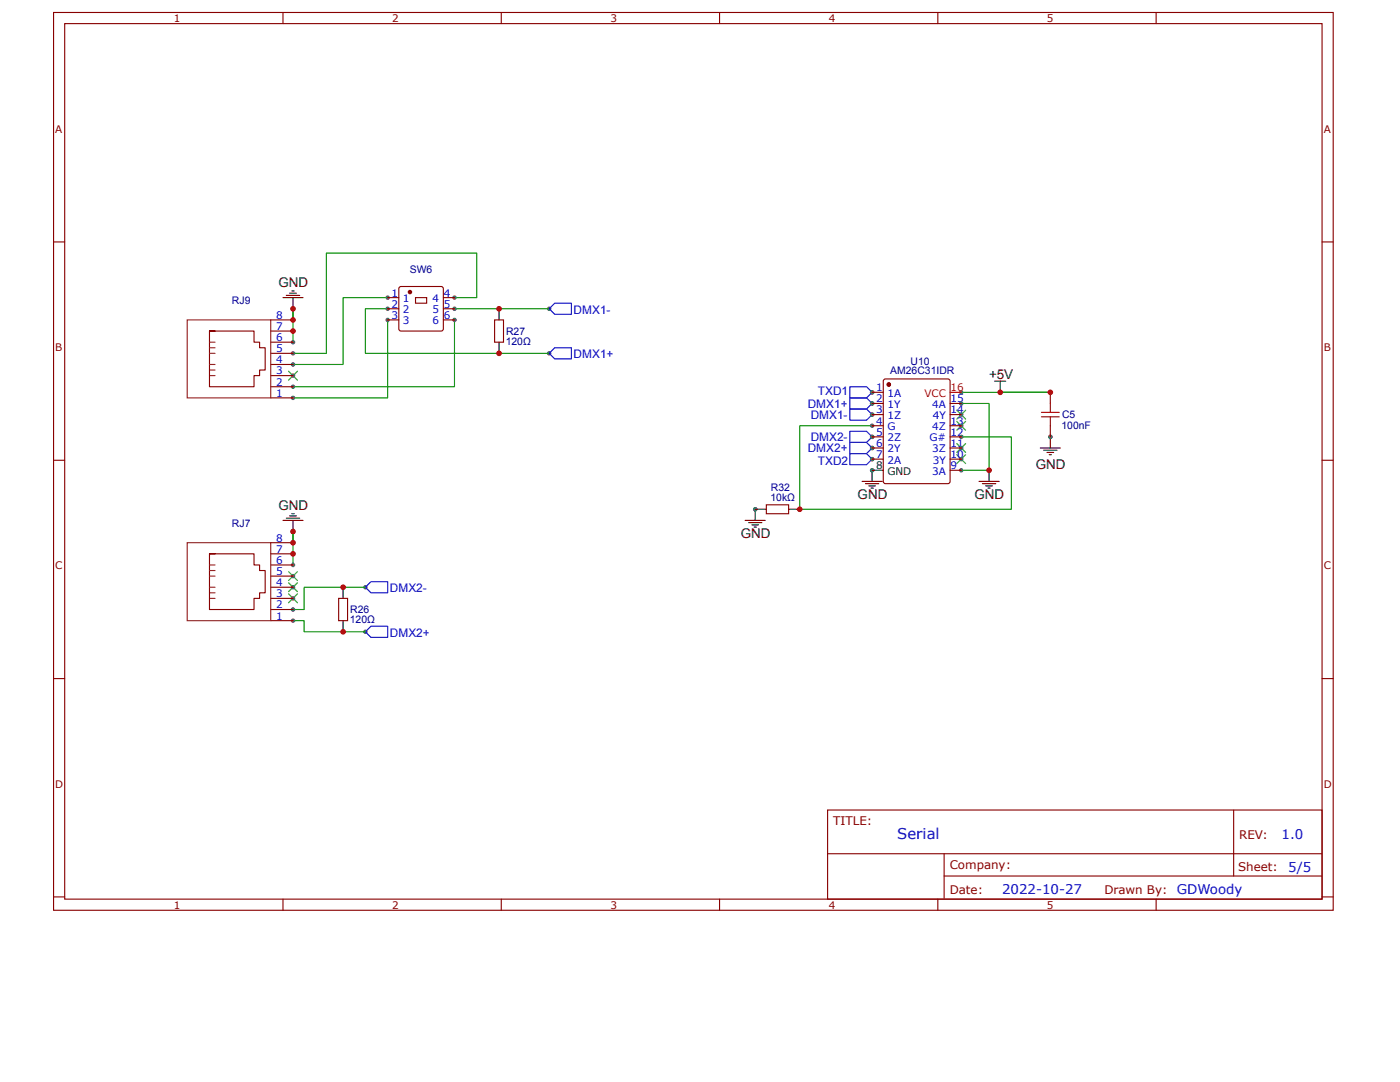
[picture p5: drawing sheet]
<svg xmlns="http://www.w3.org/2000/svg" width="279mm" height="216mm" viewBox="0 0 279 216" stroke-linecap="round" stroke-linejoin="round" font-family="sans-serif">
<g fill="none" stroke="#800" stroke-width=".22">
<path d="M10.7 2.5h255.4v179.1h-255.4zM12.9 4.7h250.9v174.7h-250.9zM56.5 2.5v2.2M100 2.5v2.2M143.6 2.5v2.2M187.2 2.5v2.2M230.7 2.5v2.2M10.7 48.3h2.2M263.8 48.3h2.3M10.7 91.8h2.2M263.8 91.8h2.3M10.7 135.4h2.2"/>
<path d="M263.8 135.4h2.3M10.7 179h2.2M56.5 179.4v2.2M100 179.4v2.2M143.6 179.4v2.2M165.2 161.6h98.6v17.8h-98.6zM165.2 170.4h98.6M187.2 179.4v2.2M188.4 174.8h75.4M188.4 170.4v8.8M230.7 179.4v2.2M246.2 161.6v13.2"/>
<path d="M263.8 179h2.3"/>
</g>
<circle cx="174.1" cy="78.3" r=".44" fill="#4f4f4f"/>
<path d="M169.6 77.2h3.3l1.2 1.1-1.2 1.1h-3.3z" fill="none" stroke="#00f" stroke-width=".22"/>
<circle cx="174.1" cy="91.6" r=".44" fill="#4f4f4f"/>
<path d="M169.6 90.5h3.3l1.2 1.1-1.2 1.1h-3.3z" fill="none" stroke="#00f" stroke-width=".22"/>
<circle cx="174.1" cy="80.5" r=".44" fill="#4f4f4f"/>
<path d="M169.6 79.4h3.3l1.2 1.1-1.2 1.1h-3.3z" fill="none" stroke="#00f" stroke-width=".22"/>
<circle cx="174.1" cy="82.7" r=".44" fill="#4f4f4f"/>
<path d="M169.6 81.6h3.3l1.2 1.1-1.2 1.1h-3.3z" fill="none" stroke="#00f" stroke-width=".22"/>
<circle cx="174.1" cy="87.2" r=".44" fill="#4f4f4f"/>
<path d="M169.6 86.1h3.3l1.2 1.1-1.2 1.1h-3.3z" fill="none" stroke="#00f" stroke-width=".22"/>
<circle cx="174.1" cy="89.4" r=".44" fill="#4f4f4f"/>
<path d="M169.6 88.3h3.3l1.2 1.1-1.2 1.1h-3.3z" fill="none" stroke="#00f" stroke-width=".22"/>
<circle cx="109.6" cy="70.5" r=".44" fill="#4f4f4f"/>
<path d="M110.7 69.4h3.3v2.2h-3.3l-1.1-1.1z" fill="none" stroke="#00f" stroke-width=".22"/>
<circle cx="109.6" cy="61.6" r=".44" fill="#4f4f4f"/>
<path d="M109.6 61.6l1.1-1.1h3.3v2.2h-3.3z" fill="none" stroke="#00f" stroke-width=".22"/>
<circle cx="72.9" cy="126.1" r=".44" fill="#4f4f4f"/>
<path d="M72.9 126.1l1.1-1.1h3.4v2.2h-3.4z" fill="none" stroke="#00f" stroke-width=".22"/>
<circle cx="72.9" cy="117.2" r=".44" fill="#4f4f4f"/>
<path d="M72.9 117.2l1.1-1.1h3.4v2.2h-3.4z" fill="none" stroke="#00f" stroke-width=".22"/>
<path d="M58.5 61.6v6.7" fill="none" stroke="#080" stroke-width=".22"/>
<circle cx="58.5" cy="61.6" r=".44" fill="#4f4f4f"/>
<path d="M56.5 59.4h4M57.1 58.9h2.7M57.8 58.5h1.3M58.3 58.1h.4M58.5 59.4v2.2" fill="none" stroke="#000" stroke-width=".22"/>
<path d="M58.5 61.6v2.2M77.4 61.6h-4.5v8.9h36.7M90.7 61.6h18.9M58.5 106.1v2.2M72.9 117.2h-12.2v4.4h-2.2M58.5 123.8h2.2v2.3h12.2" fill="none" stroke="#080" stroke-width=".22"/>
<g fill="#000">
<path d="M57.6 74.1l1.8 1.7zM59.4 74.1l-1.8 1.7z"/>
<path d="M57.6 114.1l1.8 1.7zM59.4 114.1l-1.8 1.7z"/>
<path d="M57.6 116.3l1.8 1.8zM59.4 116.3l-1.8 1.8z"/>
<path d="M57.6 118.5l1.8 1.8zM57.6 120.3l1.8-1.8z"/>
</g>
<path d="M57.6 74.1l1.8 1.7M59.4 74.1l-1.8 1.7M57.6 114.1l1.8 1.7M57.6 116.3l1.8 1.8M57.6 118.5l1.8 1.8M59.4 114.1l-1.8 1.7M59.4 116.3l-1.8 1.8M59.4 118.5l-1.8 1.8" fill="none" stroke="#3c3" stroke-width=".22"/>
<circle cx="58.5" cy="106.1" r=".44" fill="#4f4f4f"/>
<path d="M56.5 103.8h4M57.1 103.4h2.7M57.8 103h1.3M58.3 102.5h.4M58.5 103.8v2.3" fill="none" stroke="#000" stroke-width=".22"/>
<path d="M58.5 106.1v6.6" fill="none" stroke="#080" stroke-width=".22"/>
<circle cx="174.1" cy="93.8" r=".44" fill="#4f4f4f"/>
<path d="M172.1 96.1h4M172.7 96.5h2.7M173.4 97h1.3M173.8 97.4h.5M174.1 93.8v2.3" fill="none" stroke="#000" stroke-width=".22"/>
<path d="M199.6 78.3h10M174.1 85h-14.5v16.6h42.2v-14.4h-10" fill="none" stroke="#080" stroke-width=".22"/>
<circle cx="209.6" cy="87.2" r=".44" fill="#4f4f4f"/>
<path d="M207.6 89.4h4M208.3 89.8h2.6M208.9 90.3h1.4M209.4 90.7h.4M209.6 87.2v2.2" fill="none" stroke="#000" stroke-width=".22"/>
<circle cx="199.6" cy="78.3" r=".44" fill="#4f4f4f"/>
<path d="M198.5 76.1h2.2M199.6 76.1v2.2" fill="none" stroke="#000" stroke-width=".22"/>
<path d="M191.8 78.3h17.8M191.8 80.5h5.6v13.3h-5.6" fill="none" stroke="#080" stroke-width=".22"/>
<circle cx="197.4" cy="93.8" r=".44" fill="#4f4f4f"/>
<path d="M195.4 96.1h4M196.1 96.5h2.6M196.7 97h1.4M197.2 97.4h.4M197.4 93.8v2.3" fill="none" stroke="#000" stroke-width=".22"/>
<g fill="#000">
<path d="M190.9 81.8l1.8 1.8zM190.9 83.6l1.8-1.8z"/>
<path d="M190.9 84.1l1.8 1.7zM192.7 84.1l-1.8 1.7z"/>
<path d="M190.9 88.5l1.8 1.8zM192.7 88.5l-1.8 1.8z"/>
<path d="M190.9 90.7l1.8 1.8zM192.7 90.7l-1.8 1.8z"/>
</g>
<path d="M190.9 81.8l1.8 1.8M190.9 84.1l1.8 1.7M190.9 88.5l1.8 1.8M190.9 90.7l1.8 1.8M192.7 81.8l-1.8 1.8M192.7 84.1l-1.8 1.7M192.7 88.5l-1.8 1.8M192.7 90.7l-1.8 1.8" fill="none" stroke="#3c3" stroke-width=".22"/>
<circle cx="150.7" cy="101.6" r=".44" fill="#4f4f4f"/>
<path d="M148.7 103.8h4M149.4 104.3h2.6M150 104.7h1.4M150.5 105.2h.4M150.7 101.6v2.2" fill="none" stroke="#000" stroke-width=".22"/>
<path d="M77.4 59.4h-8.9v13.3h-10M90.7 59.4h4.4v-8.9h-30v20h-6.6M77.4 63.8v15.6h-18.9M90.7 63.8v13.4h-32.2" fill="none" stroke="#080" stroke-width=".22"/>
<path d="M207.8 82.3h3.6" fill="none" stroke="#a00000" stroke-width=".22"/>
<circle cx="209.6" cy="78.3" r=".44" fill="#4f4f4f"/>
<path d="M209.6 78.3v2.2" fill="none" stroke="#800" stroke-width=".22"/>
<path d="M207.8 83.2h3.6M209.6 83.2v1.8" fill="none" stroke="#a00000" stroke-width=".22"/>
<circle cx="209.6" cy="87.2" r=".44" fill="#4f4f4f"/>
<path d="M209.6 85v2.2" fill="none" stroke="#800" stroke-width=".22"/>
<path d="M209.6 80.5v1.8" fill="none" stroke="#a00000" stroke-width=".22"/>
<circle cx="68.5" cy="126.1" r=".44" fill="#4f4f4f"/>
<path d="M68.5 123.8v2.3" fill="none" stroke="#000" stroke-width=".22"/>
<circle cx="68.5" cy="117.2" r=".44" fill="#4f4f4f"/>
<path d="M68.5 117.2v2.2" fill="none" stroke="#000" stroke-width=".22"/>
<path d="M67.6 119.4h1.8v4.4h-1.8z" fill="none" stroke="#800" stroke-width=".22"/>
<circle cx="99.6" cy="70.5" r=".44" fill="#4f4f4f"/>
<path d="M99.6 68.3v2.2" fill="none" stroke="#000" stroke-width=".22"/>
<circle cx="99.6" cy="61.6" r=".44" fill="#4f4f4f"/>
<path d="M99.6 61.6v2.2" fill="none" stroke="#000" stroke-width=".22"/>
<path d="M98.7 63.8h1.8v4.5h-1.8z" fill="none" stroke="#800" stroke-width=".22"/>
<circle cx="159.6" cy="101.6" r=".44" fill="#4f4f4f"/>
<path d="M157.4 101.6h2.2" fill="none" stroke="#000" stroke-width=".22"/>
<circle cx="150.7" cy="101.6" r=".44" fill="#4f4f4f"/>
<path d="M150.7 101.6h2.2" fill="none" stroke="#000" stroke-width=".22"/>
<path d="M152.9 100.7h4.5v1.8h-4.5z" fill="none" stroke="#800" stroke-width=".22"/>
<circle cx="177.4" cy="76.7" r=".33" fill="#800"/>
<g fill="none" stroke="#800" stroke-width=".22">
<path d="M176.5 75.7l12.7-.1 .4 .2v20.3l-.2 .3-12.7 .1-.4-.2v-20.2z"/>
<circle cx="177.4" cy="76.7" r=".33"/>
</g>
<circle cx="177.4" cy="76.7" r=".33" fill="#800"/>
<circle cx="177.4" cy="76.7" r=".33" fill="none" stroke="#800" stroke-width=".22"/>
<circle cx="174.1" cy="78.3" r=".44" fill="#4f4f4f"/>
<path d="M174.1 78.3h2.2" fill="none" stroke="#800" stroke-width=".22"/>
<circle cx="174.1" cy="80.5" r=".44" fill="#4f4f4f"/>
<path d="M174.1 80.5h2.2" fill="none" stroke="#800" stroke-width=".22"/>
<circle cx="174.1" cy="82.7" r=".44" fill="#4f4f4f"/>
<path d="M174.1 82.7h2.2" fill="none" stroke="#800" stroke-width=".22"/>
<circle cx="174.1" cy="84.9" r=".44" fill="#4f4f4f"/>
<path d="M174.1 85h2.2" fill="none" stroke="#800" stroke-width=".22"/>
<circle cx="174.1" cy="87.2" r=".44" fill="#4f4f4f"/>
<path d="M174.1 87.2h2.2" fill="none" stroke="#800" stroke-width=".22"/>
<circle cx="174.1" cy="89.4" r=".44" fill="#4f4f4f"/>
<path d="M174.1 89.4h2.2" fill="none" stroke="#800" stroke-width=".22"/>
<circle cx="174.1" cy="91.6" r=".44" fill="#4f4f4f"/>
<path d="M174.1 91.6h2.2" fill="none" stroke="#800" stroke-width=".22"/>
<circle cx="174.1" cy="93.8" r=".44" fill="#4f4f4f"/>
<path d="M174.1 93.8h2.2" fill="none" stroke="#000" stroke-width=".22"/>
<circle cx="191.8" cy="93.8" r=".44" fill="#4f4f4f"/>
<path d="M189.6 93.8h2.2" fill="none" stroke="#800" stroke-width=".22"/>
<circle cx="191.8" cy="91.6" r=".44" fill="#4f4f4f"/>
<path d="M189.6 91.6h2.2" fill="none" stroke="#800" stroke-width=".22"/>
<circle cx="191.8" cy="89.4" r=".44" fill="#4f4f4f"/>
<path d="M189.6 89.4h2.2" fill="none" stroke="#800" stroke-width=".22"/>
<circle cx="191.8" cy="87.2" r=".44" fill="#4f4f4f"/>
<path d="M189.6 87.2h2.2" fill="none" stroke="#800" stroke-width=".22"/>
<circle cx="191.8" cy="84.9" r=".44" fill="#4f4f4f"/>
<path d="M189.6 85h2.2" fill="none" stroke="#800" stroke-width=".22"/>
<circle cx="191.8" cy="82.7" r=".44" fill="#4f4f4f"/>
<path d="M189.6 82.7h2.2" fill="none" stroke="#800" stroke-width=".22"/>
<circle cx="191.8" cy="80.5" r=".44" fill="#4f4f4f"/>
<path d="M189.6 80.5h2.2" fill="none" stroke="#800" stroke-width=".22"/>
<circle cx="191.8" cy="78.3" r=".44" fill="#4f4f4f"/>
<path d="M189.6 78.3h2.2" fill="none" stroke="#f00" stroke-width=".22"/>
<path d="M82.9 59.4h2.2v1.1h-2.2z" fill="none" stroke="#800" stroke-width=".22"/>
<circle cx="90.7" cy="63.8" r=".44" fill="#4f4f4f"/>
<path d="M88.5 63.8h2.2" fill="none" stroke="#800" stroke-width=".22"/>
<circle cx="90.7" cy="61.6" r=".44" fill="#4f4f4f"/>
<path d="M88.5 61.6h2.2" fill="none" stroke="#800" stroke-width=".22"/>
<circle cx="90.7" cy="59.4" r=".44" fill="#4f4f4f"/>
<path d="M88.5 59.4h2.2" fill="none" stroke="#800" stroke-width=".22"/>
<circle cx="77.4" cy="63.8" r=".44" fill="#4f4f4f"/>
<path d="M77.4 63.8h2.2" fill="none" stroke="#800" stroke-width=".22"/>
<circle cx="77.4" cy="61.6" r=".44" fill="#4f4f4f"/>
<path d="M77.4 61.6h2.2" fill="none" stroke="#800" stroke-width=".22"/>
<circle cx="77.4" cy="59.4" r=".44" fill="#4f4f4f"/>
<path d="M77.4 59.4h2.2" fill="none" stroke="#800" stroke-width=".22"/>
<circle cx="81.8" cy="58.3" r=".33" fill="#800"/>
<g fill="none" stroke="#800" stroke-width=".22">
<path d="M79.8 57.2h8.2l.4 .2 .1 8.2-.2 .4-8.3 .1-.3-.3-.1-8.2z"/>
<circle cx="81.8" cy="58.3" r=".33"/>
</g>
<path d="M41.8 119.4h1.1M41.8 118.3h1.1" fill="none" stroke="#8d2323" stroke-width=".22"/>
<circle cx="58.5" cy="112.7" r=".44" fill="#4f4f4f"/>
<path d="M54 112.7h4.5" fill="none" stroke="#800" stroke-width=".22"/>
<circle cx="58.5" cy="115" r=".44" fill="#4f4f4f"/>
<path d="M54 115h4.5" fill="none" stroke="#800" stroke-width=".22"/>
<circle cx="58.5" cy="117.2" r=".44" fill="#4f4f4f"/>
<path d="M54 117.2h4.5" fill="none" stroke="#800" stroke-width=".22"/>
<circle cx="58.5" cy="119.4" r=".44" fill="#4f4f4f"/>
<path d="M54 119.4h4.5" fill="none" stroke="#800" stroke-width=".22"/>
<circle cx="58.5" cy="121.6" r=".44" fill="#4f4f4f"/>
<path d="M54 121.6h4.5" fill="none" stroke="#800" stroke-width=".22"/>
<circle cx="58.5" cy="123.8" r=".44" fill="#4f4f4f"/>
<path d="M41.8 110.5v11.1h8.9v-2.2h1.1v-1.1h1.1v-4.5h-1.1v-1.1h-1.1v-2.2h-8.9h1.1M54 123.8h4.5" fill="none" stroke="#800" stroke-width=".22"/>
<path d="M37.4 108.3h16.6v15.5h-16.6zM41.8 117.2h1.1M41.8 115h1.1M41.8 113.8h1.1M41.8 112.7h1.1" fill="none" stroke="#8d2323" stroke-width=".22"/>
<circle cx="58.5" cy="110.5" r=".44" fill="#4f4f4f"/>
<path d="M54 110.5h4.5" fill="none" stroke="#800" stroke-width=".22"/>
<circle cx="58.5" cy="108.3" r=".44" fill="#4f4f4f"/>
<path d="M54 108.3h4.5" fill="none" stroke="#800" stroke-width=".22"/>
<path d="M41.8 74.9h1.1M41.8 73.8h1.1" fill="none" stroke="#8d2323" stroke-width=".22"/>
<circle cx="58.5" cy="68.3" r=".44" fill="#4f4f4f"/>
<path d="M54 68.3h4.5" fill="none" stroke="#800" stroke-width=".22"/>
<circle cx="58.5" cy="70.5" r=".44" fill="#4f4f4f"/>
<path d="M54 70.5h4.5" fill="none" stroke="#800" stroke-width=".22"/>
<circle cx="58.5" cy="72.7" r=".44" fill="#4f4f4f"/>
<path d="M54 72.7h4.5" fill="none" stroke="#800" stroke-width=".22"/>
<circle cx="58.5" cy="74.9" r=".44" fill="#4f4f4f"/>
<path d="M54 74.9h4.5" fill="none" stroke="#800" stroke-width=".22"/>
<circle cx="58.5" cy="77.2" r=".44" fill="#4f4f4f"/>
<path d="M54 77.2h4.5" fill="none" stroke="#800" stroke-width=".22"/>
<circle cx="58.5" cy="79.4" r=".44" fill="#4f4f4f"/>
<path d="M41.8 66.1v11.1h8.9v-2.3h1.1v-1.1h1.1v-4.4h-1.1v-1.1h-1.1v-2.2h-8.9h1.1M54 79.4h4.5" fill="none" stroke="#800" stroke-width=".22"/>
<path d="M37.4 63.8h16.6v15.6h-16.6zM41.8 72.7h1.1M41.8 70.5h1.1M41.8 69.4h1.1M41.8 68.3h1.1" fill="none" stroke="#8d2323" stroke-width=".22"/>
<circle cx="58.5" cy="66.1" r=".44" fill="#4f4f4f"/>
<path d="M54 66.1h4.5" fill="none" stroke="#800" stroke-width=".22"/>
<circle cx="58.5" cy="63.8" r=".44" fill="#4f4f4f"/>
<path d="M54 63.8h4.5" fill="none" stroke="#800" stroke-width=".22"/>
<circle cx="58.5" cy="61.6" r=".44" fill="#4f4f4f"/>
<circle cx="58.5" cy="61.6" r=".56" fill="#c00"/>
<circle cx="58.5" cy="106.1" r=".44" fill="#4f4f4f"/>
<circle cx="58.5" cy="106.1" r=".56" fill="#c00"/>
<circle cx="58.5" cy="108.3" r=".44" fill="#4f4f4f"/>
<circle cx="58.5" cy="108.3" r=".56" fill="#c00"/>
<circle cx="199.6" cy="78.3" r=".44" fill="#4f4f4f"/>
<circle cx="199.6" cy="78.3" r=".56" fill="#c00"/>
<circle cx="209.6" cy="78.3" r=".44" fill="#4f4f4f"/>
<circle cx="209.6" cy="78.3" r=".56" fill="#c00"/>
<circle cx="197.4" cy="93.8" r=".44" fill="#4f4f4f"/>
<circle cx="197.4" cy="93.8" r=".56" fill="#c00"/>
<circle cx="159.6" cy="101.6" r=".44" fill="#4f4f4f"/>
<circle cx="159.6" cy="101.6" r=".56" fill="#c00"/>
<circle cx="58.5" cy="63.8" r=".44" fill="#4f4f4f"/>
<circle cx="58.5" cy="63.8" r=".56" fill="#c00"/>
<circle cx="68.5" cy="126.1" r=".44" fill="#4f4f4f"/>
<circle cx="68.5" cy="126.1" r=".56" fill="#c00"/>
<circle cx="68.5" cy="117.2" r=".44" fill="#4f4f4f"/>
<circle cx="68.5" cy="117.2" r=".56" fill="#c00"/>
<circle cx="99.6" cy="70.5" r=".44" fill="#4f4f4f"/>
<circle cx="99.6" cy="70.5" r=".56" fill="#c00"/>
<circle cx="99.6" cy="61.6" r=".44" fill="#4f4f4f"/>
<circle cx="99.6" cy="61.6" r=".56" fill="#c00"/>
<circle cx="58.5" cy="110.5" r=".44" fill="#4f4f4f"/>
<circle cx="58.5" cy="110.5" r=".56" fill="#c00"/>
<circle cx="58.5" cy="66.1" r=".44" fill="#4f4f4f"/>
<circle cx="58.5" cy="66.1" r=".56" fill="#c00"/>
<text font-size="3" fill="#00f" x="179.1" y="167.3">Serial</text>
<g font-size="2.7">
<text x="55.6" y="57.3">GND</text>
<text x="197.4" y="75.6">+5V</text>
<text x="206.7" y="93.6">GND</text>
<text x="55.6" y="101.8">GND</text>
<text x="171.2" y="99.6">GND</text>
<text x="194.5" y="99.6">GND</text>
<text x="147.8" y="107.4">GND</text>
</g>
<g font-size="2.7" fill="#00f">
<text x="255.8" y="167.5">1.0</text>
<text x="257.1" y="174">5/5</text>
<text x="200" y="178.4">2022-10-27</text>
<text x="234.9" y="178.4">GDWoody</text>
</g>
<g font-size="2.4" fill="#00f">
<text x="114.5" y="62.6">DMX1-</text>
<text x="114.5" y="71.5">DMX1+</text>
<text x="161.2" y="81.3">DMX1+</text>
<text x="161.8" y="83.5">DMX1-</text>
<text x="163.2" y="78.8">TXD1</text>
<text x="161.8" y="88">DMX2-</text>
<text x="161.2" y="90.2">DMX2+</text>
<text x="163.2" y="92.7">TXD2</text>
<text x="77.8" y="118.1">DMX2-</text>
<text x="77.8" y="127">DMX2+</text>
</g>
<g font-size="2.4" fill="#800">
<text x="166.3" y="164.5">TITLE:</text>
<text x="247.3" y="167.5">REV:</text>
<text x="189.5" y="173.5">Company:</text>
<text x="247.1" y="173.9">Sheet:</text>
<text x="189.5" y="178.3">Date:</text>
<text x="220.4" y="178.4">Drawn By:</text>
</g>
<g font-size="2.1" fill="#800">
<text x="34.7" y="4.4">1</text>
<text x="78.3" y="4.4">2</text>
<text x="121.8" y="4.4">3</text>
<text x="165.4" y="4.4">4</text>
<text x="208.9" y="4.4">5</text>
<text x="11" y="26.5">A</text>
<text x="264.2" y="26.5">A</text>
<text x="11" y="70.1">B</text>
<text x="264.2" y="70.1">B</text>
<text x="11" y="113.6">C</text>
<text x="264.2" y="113.6">C</text>
<text x="11" y="157.2">D</text>
<text x="264.2" y="157.2">D</text>
<text x="34.7" y="181.3">1</text>
<text x="78.3" y="181.3">2</text>
<text x="121.8" y="181.3">3</text>
<text x="165.4" y="181.3">4</text>
<text x="208.9" y="181.3">5</text>
</g>
<g font-size="2.1" fill="#00f">
<text x="78.2" y="59.2">1</text>
<text x="88.6" y="59.2">4</text>
<text x="55.1" y="65.8">7</text>
<text x="55.1" y="63.6">8</text>
<text x="78.2" y="63.6">3</text>
<text x="78.2" y="61.4">2</text>
<text x="80.4" y="64.7">3</text>
<text x="80.4" y="62.5">2</text>
<text x="80.4" y="60.3">1</text>
<text x="86.3" y="64.7">6</text>
<text x="86.3" y="62.5">5</text>
<text x="86.3" y="60.3">4</text>
<text x="88.6" y="63.6">6</text>
<text x="88.6" y="61.4">5</text>
<text x="55.1" y="68.1">6</text>
<text x="55.1" y="70.3">5</text>
<text x="55.1" y="72.5">4</text>
<text x="55.1" y="74.7">3</text>
<text x="55.1" y="76.9">2</text>
<text x="55.1" y="79.2">1</text>
<text x="174.8" y="78.1">1</text>
<text x="174.8" y="80.3">2</text>
<text x="174.8" y="82.5">3</text>
<text x="177.1" y="79.2">1A</text>
<text x="177.1" y="81.4">1Y</text>
<text x="177.1" y="83.6">1Z</text>
<text x="186.1" y="81.4">4A</text>
<text x="186.2" y="83.6">4Y</text>
<text x="189.7" y="82.5">14</text>
<text x="189.7" y="80.3">15</text>
<text x="174.8" y="84.7">4</text>
<text x="174.8" y="87">5</text>
<text x="174.8" y="89.2">6</text>
<text x="177.1" y="85.8">G</text>
<text x="177.1" y="88.1">2Z</text>
<text x="185.5" y="88.1">G#</text>
<text x="186" y="85.8">4Z</text>
<text x="189.7" y="89.2">11</text>
<text x="189.7" y="87">12</text>
<text x="189.7" y="84.7">13</text>
<text x="174.8" y="91.4">7</text>
<text x="177.1" y="90.3">2Y</text>
<text x="177.1" y="92.5">2A</text>
<text x="186" y="90.3">3Z</text>
<text x="186.1" y="94.7">3A</text>
<text x="186.2" y="92.5">3Y</text>
<text x="189.7" y="93.6">9</text>
<text x="189.7" y="91.4">10</text>
<text x="55.1" y="112.5">6</text>
<text x="55.1" y="110.3">7</text>
<text x="55.1" y="108.1">8</text>
<text x="55.1" y="114.7">5</text>
<text x="55.1" y="117">4</text>
<text x="55.1" y="119.2">3</text>
<text x="55.1" y="121.4">2</text>
<text x="55.1" y="123.6">1</text>
</g>
<g font-size="2.1" fill="#000080">
<text x="81.8" y="54.5">SW6</text>
<text x="46.3" y="60.7">RJ9</text>
<text x="100.9" y="68.8">120Ω</text>
<text x="101" y="66.8">R27</text>
<text x="177.7" y="74.6">AM26C31IDR</text>
<text x="181.7" y="72.9">U10</text>
<text x="212" y="83.5">C5</text>
<text x="211.8" y="85.5">100nF</text>
<text x="153.8" y="100.1">10kΩ</text>
<text x="153.8" y="98">R32</text>
<text x="46.3" y="105.2">RJ7</text>
<text x="69.8" y="124.4">120Ω</text>
<text x="69.9" y="122.3">R26</text>
</g>
<g font-size="2.1" fill="#f00">
<text x="184.5" y="79.2">VCC</text>
<text x="189.7" y="78.1">16</text>
</g>
<g font-size="2.1">
<text x="174.8" y="93.6">8</text>
<text x="177.1" y="94.7">GND</text>
</g>
</svg>
